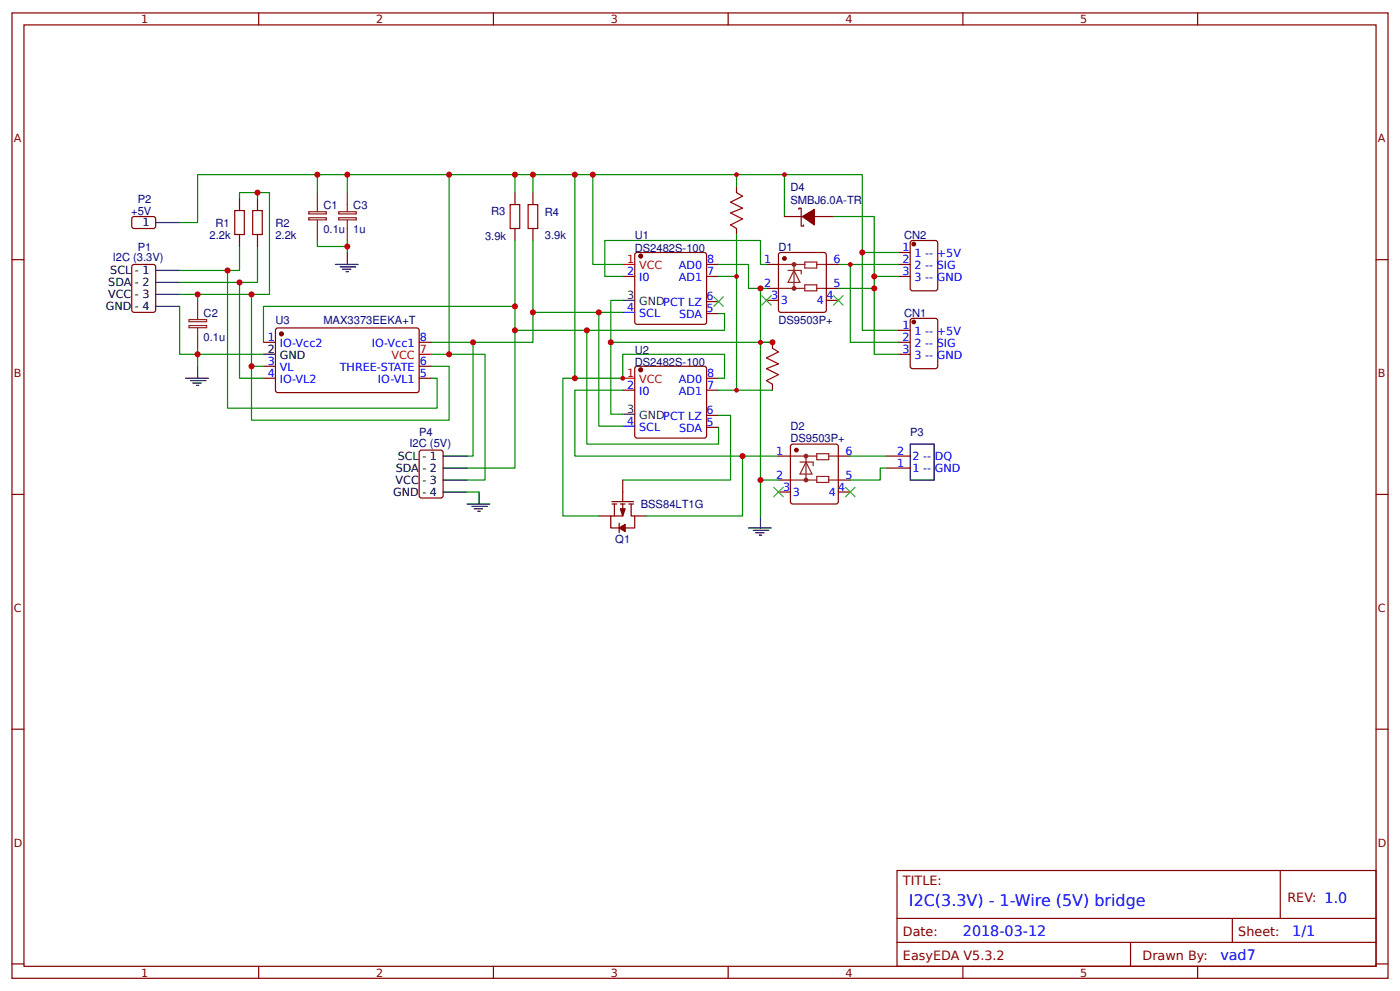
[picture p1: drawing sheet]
<svg xmlns="http://www.w3.org/2000/svg" width="309mm" height="219mm" viewBox="0 0 309 219" stroke-linecap="round" stroke-linejoin="round" font-family="sans-serif">
<g fill="none" stroke="#800" stroke-width=".26">
<path d="M2.6 2.9h304.1v213.2h-304.1zM5.3 5.5h298.7v208h-298.7zM57.1 2.9v2.6M109 2.9v2.6M160.9 2.9v2.6M212.7 2.9v2.6M264.6 2.9v2.6M2.6 57.4h2.7M29.4 58.5l4.5-.1 .4 .3 .1 9.8-.3 .4-4.5 .1-.4-.3-.1-9.8zM29.4 47.9h4.7l.3 .5-.1 1.8-.4 .3-4.5-.1-.3-.4v-1.6zM52.9 43.9v2.6M52.9 51.8v2.7"/>
<path d="M56.9 43.9v2.6M56.9 51.8v2.7M113.8 42.5v2.7M113.8 50.5v2.6M117.7 42.5v2.7M117.7 50.5v2.6M140.5 55.8h15.1l.4 .2 .1 15.1-.3 .5h-15l-.5-.2-.1-15.1zM156.1 58.4h2.6M162.7 41.2v1.3M162.7 50.5v1.3M169.3 58.4h2.7M172.2 55.8h9.8l.5 .2 .1 12.5-.3 .4-9.8 .1-.4-.3-.1-12.4z"/>
<path d="M173.3 47.8h4M176.5 46.2v-.2h.5v4h.5v-.3M179.9 47.8h4M182.6 58.4h2.6M198.4 58.4h2.7M198.4 55.8h2.7M201.2 53.4l.4-.3h5l.5 .3 .1 10.3-.3 .5h-5.3l-.4-.2zM304 57.4h2.7M58.2 75.6h2.7M61.1 72.5h31.2l.3 .5-.1 13.5-.4 .2h-31l-.2-.5v-13.2zM92.6 75.6h2.6M137.6 61.1h2.6"/>
<path d="M156.1 61.1h2.6M156.1 69.3h2.6M156.1 66.6h2.6M169.3 63.7h2.7M169.3 66.4h2.7M170.7 75.6v1.3M182.6 63.7h2.6M182.6 66.4h2.6M198.4 61.1h2.7M198.4 73h2.7M198.4 75.6h2.7M198.4 78.3h2.7"/>
<path d="M201.2 70.6l.4-.3h5l.5 .3 .1 10.3-.3 .5h-5.3l-.4-.2zM58.2 83.6h2.7M58.2 80.9h2.7M92.6 83.6h2.6M92.6 80.9h2.6M92.9 99.5l4.5-.1 .4 .3 .1 9.8-.3 .4-4.5 .1-.4-.2-.1-9.8zM137.6 86.2h2.6M140.5 81l15.1-.1 .4 .3 .1 15.1-.3 .4-15 .1-.5-.3-.1-15.1zM156.1 86.2h2.6M156.1 94.4h2.6M156.1 91.8h2.6M156.1 83.6h2.6"/>
<path d="M170.7 84.9v1.3M174.7 98.4l.5-.3h9.5l.4 .3 .1 12.4-.3 .5h-9.7l-.5-.2zM2.6 109.2h2.7M132.3 114h2.6M135.2 110.8h4.8M135.2 111.3h1.1M135.7 111.3v2.7M136.8 115.6v2.1M137.1 111.3h1M137.6 111.3v2.7h-2.7v2.6h1.9M137.6 106v4.8M138.9 111.3h1.1"/>
<path d="M139.4 111.3v2.7h.8v2.6h-2.1M140.2 114h2.7M172 100.8h2.6M172 106h2.6M172 108.7h2.6M185.2 100.8h2.7M185.2 106h2.7M185.2 108.7h2.7M195.8 103.4h5.3M195.8 100.8h5.3M304 109.2h2.7M2.6 161.1h2.7"/>
<path d="M304 161.1h2.7M198.2 192.3h105.8v21.2h-105.8zM282.8 192.3v10.6M2.6 212.9h2.7M57.1 213.5v2.6M109 213.5v2.6M160.9 213.5v2.6M198.2 202.9h105.8M198.2 208.2h105.8M212.7 213.5v2.6M249.8 208.2v5.3M264.6 213.5v2.6"/>
<path d="M272.3 202.9v5.3M304 212.9h2.7"/>
</g>
<g fill="#800" stroke="#800" stroke-width=".26">
<path d="M137.1 112.4h1l-.5 1.6z"/>
<path d="M136.8 116.6l1.3-.8v1.6z"/>
<path d="M177.3 47.8l2.6-1.6v3.5z"/>
<circle cx="141.6" cy="56.6" r=".4"/>
<circle cx="141.6" cy="81.7" r=".4"/>
<circle cx="201.9" cy="71.1" r=".4"/>
<circle cx="201.9" cy="53.9" r=".4"/>
<circle cx="173.3" cy="57.1" r=".4"/>
<circle cx="175.9" cy="99.4" r=".4"/>
<circle cx="62.2" cy="73.8" r=".4"/>
</g>
<path d="M137.6 58.4h2.6M92.6 78.3h2.6M137.6 83.6h2.6" fill="none" stroke="#f00" stroke-width=".26"/>
<path d="M137.6 66.4h2.6M137.6 91.5h2.6" fill="none" stroke="#333" stroke-width=".26"/>
<path d="M137.6 69h2.6M137.6 94.1h2.6" fill="none" stroke="#00f" stroke-width=".26"/>
<g fill="none" stroke="#000" stroke-width=".26">
<path d="M34.4 59.7h5.3M34.4 49.2h5.3M74.1 58.4h5M75.1 58.9h3.5M75.7 59.5h1.8M76.7 55.8v2.6M34.4 62.4h5.3M34.4 65h5.3M34.4 67.7h5.3M58.2 78.3h2.7M76.5 60h.5M41 83.6h5"/>
<path d="M42.1 84.1h3.4M42.6 84.6h1.8M43.4 85.1h.5M43.7 80.9v2.7M201.1 98.1h5.3v7.9h-5.3zM97.9 100.8h5.3M97.9 103.4h5.3M97.9 106h5.3M97.9 108.7h5.3M103.2 111.3h5M104.2 111.9h3.5M104.8 112.4h1.8"/>
<path d="M105.6 112.9h.5M105.8 108.7v2.6M165.4 116.6h5M166.4 117.2h3.5M167 117.7h1.8M167.7 118.2h.6M168 114v2.6"/>
</g>
<g fill="none" stroke="#080" stroke-width=".26">
<path d="M70.1 38.6v3.9M76.7 38.6v3.9M99.2 38.6v39.7h-4M113.8 38.6v3.9M117.7 38.6v3.9M127 38.6v45h10.6v-5.3h22.5v5.3h-1.4M131 38.6h31.7v2.6M162.7 38.6h27.8v34.4h7.9M173.3 38.6v9.2M39.7 49.2h4v-10.6h87.3v19.8h6.6M50.3 59.7v30.5h46.3v-6.6h-1.4M52.9 54.5v5.2h-13.2"/>
<path d="M52.9 43.9v-1.4h6.6v22.5h-19.8M56.9 54.5v7.9h-17.2M56.9 42.5v1.4M70.1 53.1v1.4h6.6v-1.4M76.7 54.5v1.3M113.8 53.1v19.9h46.3v-3.7h-1.4M117.7 53.1v15.9M158.7 58.4h6.7v5.3h3.9M162.7 51.8v34.4h-4M169.3 58.4h-1.3v-5.3h-34.4v8h4M183.9 47.8h9.2v13.3h5.3M185.2 58.4h13.2"/>
<path d="M187.9 58.4v17.2h10.5M190.5 55.8h7.9M39.7 67.7v10.6h18.5M43.7 65v1.4M43.7 76.9v4M52.9 62.4v21.2h5.3M55.6 65v15.9h2.6M99.2 78.3h8v27.7h-4M104.5 75.6v25.2h-1.3M113.8 73v30.4h-10.6M113.8 67.7h-55.6v7.9M129.6 73v25.1h29.1v-3.7"/>
<path d="M132.3 69v25.1h5.3M134.9 75.6h35.8M137.6 66.4h-2.7v25.1h2.7M137.6 69h-19.9v6.6h-22.5M158.7 61.1h4M168 63.7v42.3h4M185.2 63.7h7.9v14.6h5.3M193.1 61.1v2.6M55.6 80.9v11.9h43.6v-11.9h-4M127 83.6h-2.6v30.4h7.9M137.6 86.2h-10.6v14.6h45M158.7 91.8h2.7v14.2h-23.8"/>
<path d="M162.7 86.2h8M103.2 108.7h2.6M164 100.8v13.2h-21.1M168 106v8M187.9 100.8h7.9M195.8 103.4h-1.3v2.6h-6.6"/>
</g>
<path d="M51.9 46.5h2.1v5.3h-2.1zM55.8 46.5h2.1v5.3h-2.1zM112.7 45.2h2.1v5.3h-2.1zM116.7 45.2h2.1v5.3h-2.1zM162.7 42.5l1.3 .8-2.6 1.4 2.6 1.3-2.6 1 2.6 1.4-2.6 1.3 1.3 .8M170.7 76.9l1.3 .8-2.7 1.4 2.7 1.3-2.7 1 2.7 1.4-2.7 1.3 1.4 .8" fill="none" stroke="#a00000" stroke-width=".26"/>
<g fill="none" stroke="#8d2323" stroke-width=".26">
<path d="M68.2 48.1h3.9v.5h-3.9zM68.2 46.8h3.9v.5h-3.9zM70.1 42.5v4.3M70.1 48.6v4.5M74.8 48.1h3.9v.5h-3.9zM74.8 46.8h3.9v.5h-3.9zM76.7 42.5v4.3M76.7 48.6v4.5M172 58.4h5.8M174.1 59.7h2.9v.8M175.4 59.7l1.3 2.7h-2.6zM175.4 58.4v5.3"/>
<path d="M177.8 57.9h2.6v1.3h-2.6zM180.4 58.4h2.2M41.8 71.9h3.8v.5h-3.8zM41.8 70.6h3.8v.5h-3.8zM43.7 66.4v4.2M43.7 72.4v4.5M172 63.7h5.8M177.8 62.9h2.6v1.3h-2.6zM180.4 63.7h2.2M174.6 100.8h5.8M174.6 106h5.8M176.7 102.1h3v.8"/>
<path d="M178.1 102.1l1.3 2.6h-2.7zM178.1 100.8v5.2M180.4 100.2h2.7v1.3h-2.7zM180.4 105.3h2.7v1.3h-2.7zM183.1 100.8h2.1M183.1 106h2.1"/>
</g>
<g fill="none" stroke="#8d2323" stroke-width=".53">
<circle cx="175.4" cy="58.4" r=".26"/>
<circle cx="175.4" cy="63.7" r=".26"/>
<circle cx="178.1" cy="106" r=".26"/>
<circle cx="178.1" cy="100.8" r=".26"/>
</g>
<g fill="#000" stroke="#3c3" stroke-width=".26">
<path d="M157.7 65.6l2.1 2.1zM159.8 65.6l-2.1 2.1z"/>
<path d="M168.3 65.3l2.1 2.1zM170.4 65.3l-2.1 2.1z"/>
<path d="M184.1 65.3l2.2 2.1zM186.3 65.3l-2.2 2.1z"/>
<path d="M170.9 107.6l2.1 2.1zM173 107.6l-2.1 2.1z"/>
<path d="M186.8 107.6l2.1 2.1zM188.9 107.6l-2.1 2.1z"/>
</g>
<g fill="#c00">
<circle cx="168" cy="106" r=".66"/>
<circle cx="99.2" cy="78.3" r=".66"/>
<circle cx="113.8" cy="67.7" r=".66"/>
<circle cx="113.8" cy="73" r=".66"/>
<circle cx="129.6" cy="73" r=".66"/>
<circle cx="104.5" cy="75.6" r=".66"/>
<circle cx="117.7" cy="69" r=".66"/>
<circle cx="76.7" cy="38.6" r=".66"/>
<circle cx="55.6" cy="80.9" r=".66"/>
<circle cx="43.7" cy="78.3" r=".66"/>
<circle cx="132.3" cy="69" r=".66"/>
<circle cx="131" cy="38.6" r=".66"/>
<circle cx="127" cy="38.6" r=".66"/>
<circle cx="127" cy="83.6" r=".66"/>
<circle cx="164" cy="100.8" r=".66"/>
<circle cx="162.7" cy="61.1" r=".53"/>
<circle cx="168" cy="75.6" r=".53"/>
<circle cx="137.6" cy="83.6" r=".53"/>
<circle cx="134.9" cy="75.6" r=".66"/>
<circle cx="162.7" cy="86.2" r=".53"/>
<circle cx="190.5" cy="55.8" r=".66"/>
<circle cx="187.9" cy="58.4" r=".53"/>
<circle cx="162.7" cy="38.6" r=".53"/>
<circle cx="173.3" cy="38.6" r=".53"/>
<circle cx="193.1" cy="61.1" r=".66"/>
<circle cx="193.1" cy="63.7" r=".66"/>
<circle cx="113.8" cy="38.6" r=".66"/>
<circle cx="117.7" cy="38.6" r=".66"/>
<circle cx="52.9" cy="62.4" r=".66"/>
<circle cx="50.3" cy="59.7" r=".66"/>
<circle cx="55.6" cy="65" r=".66"/>
<circle cx="56.9" cy="42.5" r=".66"/>
<circle cx="43.7" cy="65" r=".66"/>
<circle cx="99.2" cy="38.6" r=".66"/>
<circle cx="70.1" cy="38.6" r=".66"/>
<circle cx="76.7" cy="54.5" r=".66"/>
<circle cx="168" cy="63.7" r=".66"/>
<circle cx="170.7" cy="75.6" r=".66"/>
</g>
<text font-size="3.5" fill="#00f" x="200.8" y="200.2">I2C(3.3V) - 1-Wire (5V) bridge</text>
<g font-size="3.2" fill="#00f">
<text x="212.7" y="206.9">2018-03-12</text>
<text x="285.5" y="206.9">1/1</text>
<text x="269.6" y="212.1">vad7</text>
</g>
<g font-size="2.8" fill="#800">
<text x="199.5" y="195.5">TITLE:</text>
<text x="284.4" y="199.2">REV: 1.0</text>
<text x="199.5" y="206.9">Date:</text>
<text x="273.6" y="206.9">Sheet:</text>
<text x="199.5" y="212.1">EasyEDA V5.3.2</text>
<text x="252.4" y="212.1">Drawn By:</text>
</g>
<g font-size="2.5" fill="#800">
<text x="31.2" y="5.1">1</text>
<text x="83.1" y="5.1">2</text>
<text x="134.9" y="5.1">3</text>
<text x="186.8" y="5.1">4</text>
<text x="238.7" y="5.1">5</text>
<text x="3" y="31.4">A</text>
<text x="304.4" y="31.4">A</text>
<text x="3" y="83.3">B</text>
<text x="304.4" y="83.3">B</text>
<text x="3" y="135.1">C</text>
<text x="304.4" y="135.1">C</text>
<text x="3" y="187">D</text>
<text x="304.4" y="187">D</text>
<text x="31.2" y="215.7">1</text>
<text x="83.1" y="215.7">2</text>
<text x="134.9" y="215.7">3</text>
<text x="186.8" y="215.7">4</text>
<text x="238.7" y="215.7">5</text>
</g>
<g font-size="2.5" fill="#000080">
<text x="29" y="47.4">+5V</text>
<text x="30.4" y="44.8">P2</text>
<text x="71.4" y="46.1">C1</text>
<text x="78.1" y="46.1">C3</text>
<text x="108.5" y="47.4">R3</text>
<text x="120.4" y="47.7">R4</text>
<text x="174.6" y="45.1">SMBJ6.0A-TR</text>
<text x="174.6" y="42.2">D4</text>
<text x="46.3" y="52.7">2.2k</text>
<text x="47.6" y="50.1">R1</text>
<text x="60.9" y="52.7">2.2k</text>
<text x="60.9" y="50.1">R2</text>
<text x="71.4" y="51.4">0.1u</text>
<text x="78.1" y="51.4">1u</text>
<text x="107.2" y="53">3.9k</text>
<text x="120.4" y="52.7">3.9k</text>
<text x="140.2" y="52.7">U1</text>
<text x="199.8" y="52.7">CN2</text>
<text x="24.9" y="57.6">I2C (3.3V)</text>
<text x="30.4" y="55.4">P1</text>
<text x="140.2" y="55.6">DS2482S-100</text>
<text x="172" y="55.4">D1</text>
<text x="45" y="69.9">C2</text>
<text x="60.9" y="71.5">U3</text>
<text x="71.4" y="71.5">MAX3373EEKA+T</text>
<text x="172" y="71.5">DS9503P+</text>
<text x="199.8" y="69.9">CN1</text>
<text x="45" y="75.2">0.1u</text>
<text x="140.2" y="80.8">DS2482S-100</text>
<text x="140.2" y="78.1">U2</text>
<text x="174.6" y="95.1">D2</text>
<text x="90.5" y="98.6">I2C (5V)</text>
<text x="92.6" y="96.4">P4</text>
<text x="174.6" y="97.7">DS9503P+</text>
<text x="201.1" y="96.4">P3</text>
<text x="141.6" y="112.3">BSS84LT1G</text>
<text x="135.9" y="119.9">Q1</text>
</g>
<g font-size="2.5">
<text x="31.5" y="50">1</text>
<text x="23.9" y="65.8">VCC - 3</text>
<text x="23.9" y="63.2">SDA - 2</text>
<text x="24.4" y="60.5">SCL - 1</text>
<text x="23.4" y="68.5">GND - 4</text>
<text x="59.1" y="78">2</text>
<text x="61.8" y="79.3">GND</text>
<text x="87.9" y="101.5">SCL - 1</text>
<text x="87.4" y="106.8">VCC - 3</text>
<text x="87.4" y="104.2">SDA - 2</text>
<text x="86.9" y="109.5">GND - 4</text>
</g>
<g font-size="2.5" fill="#f00">
<text x="138.5" y="58.2">1</text>
<text x="141.2" y="59.5">VCC</text>
<text x="92.7" y="78">7</text>
<text x="86.5" y="79.3">VCC</text>
<text x="138.5" y="83.3">1</text>
<text x="141.2" y="84.6">VCC</text>
</g>
<g font-size="2.5" fill="#00f">
<text x="150" y="59.5">AD0</text>
<text x="156.2" y="58.2">8</text>
<text x="168.8" y="58.2">1</text>
<text x="184.1" y="58.2">6</text>
<text x="199.4" y="55.5">1</text>
<text x="199.4" y="58.2">2</text>
<text x="202.1" y="56.8">1 -- +5V</text>
<text x="202.1" y="59.5">2 -- SIG</text>
<text x="138.5" y="60.8">2</text>
<text x="141.2" y="62.1">I0</text>
<text x="150" y="62.1">AD1</text>
<text x="156.2" y="60.8">7</text>
<text x="168.8" y="63.4">2</text>
<text x="184.1" y="63.4">5</text>
<text x="199.4" y="60.8">3</text>
<text x="202.1" y="62.1">3 -- GND</text>
<text x="138.5" y="68.7">4</text>
<text x="141.2" y="70.1">SCL</text>
<text x="150" y="70.3">SDA</text>
<text x="156.1" y="69">5</text>
<text x="156.1" y="66.4">6</text>
<text x="170.4" y="66.1">3</text>
<text x="172.5" y="67.2">3</text>
<text x="180.5" y="67.2">4</text>
<text x="182.6" y="66.1">4</text>
<text x="59.1" y="75.4">1</text>
<text x="61.8" y="76.7">IO-Vcc2</text>
<text x="82.2" y="76.7">IO-Vcc1</text>
<text x="92.7" y="75.4">8</text>
<text x="199.4" y="72.7">1</text>
<text x="199.4" y="75.4">2</text>
<text x="199.4" y="78">3</text>
<text x="202.1" y="74">1 -- +5V</text>
<text x="202.1" y="76.7">2 -- SIG</text>
<text x="59.1" y="80.6">3</text>
<text x="59.1" y="83.3">4</text>
<text x="61.8" y="82">VL</text>
<text x="75.1" y="82">THREE-STATE</text>
<text x="92.7" y="83.3">5</text>
<text x="92.7" y="80.6">6</text>
<text x="156.2" y="83.3">8</text>
<text x="202.1" y="79.3">3 -- GND</text>
<text x="61.8" y="84.6">IO-VL2</text>
<text x="83.5" y="84.6">IO-VL1</text>
<text x="138.5" y="85.9">2</text>
<text x="141.2" y="87.3">I0</text>
<text x="150" y="87.3">AD1</text>
<text x="150" y="84.6">AD0</text>
<text x="156.2" y="85.9">7</text>
<text x="138.5" y="93.9">4</text>
<text x="141.2" y="95.2">SCL</text>
<text x="150" y="95.5">SDA</text>
<text x="156.1" y="94.1">5</text>
<text x="156.1" y="91.5">6</text>
<text x="171.5" y="100.5">1</text>
<text x="186.8" y="100.5">6</text>
<text x="198.2" y="100.5">2</text>
<text x="201.6" y="101.5">2 -- DQ</text>
<text x="171.5" y="105.8">2</text>
<text x="186.8" y="105.8">5</text>
<text x="198.2" y="103.1">1</text>
<text x="201.6" y="104.2">1 -- GND</text>
<text x="173.1" y="108.4">3</text>
<text x="175.2" y="109.5">3</text>
<text x="183.1" y="109.5">4</text>
<text x="185.2" y="108.4">4</text>
</g>
<g font-size="2.5" fill="#333">
<text x="138.5" y="66.1">3</text>
<text x="141.2" y="67.4">GNDPCT LZ</text>
<text x="138.5" y="91.2">3</text>
<text x="141.2" y="92.6">GNDPCT LZ</text>
</g>
</svg>
